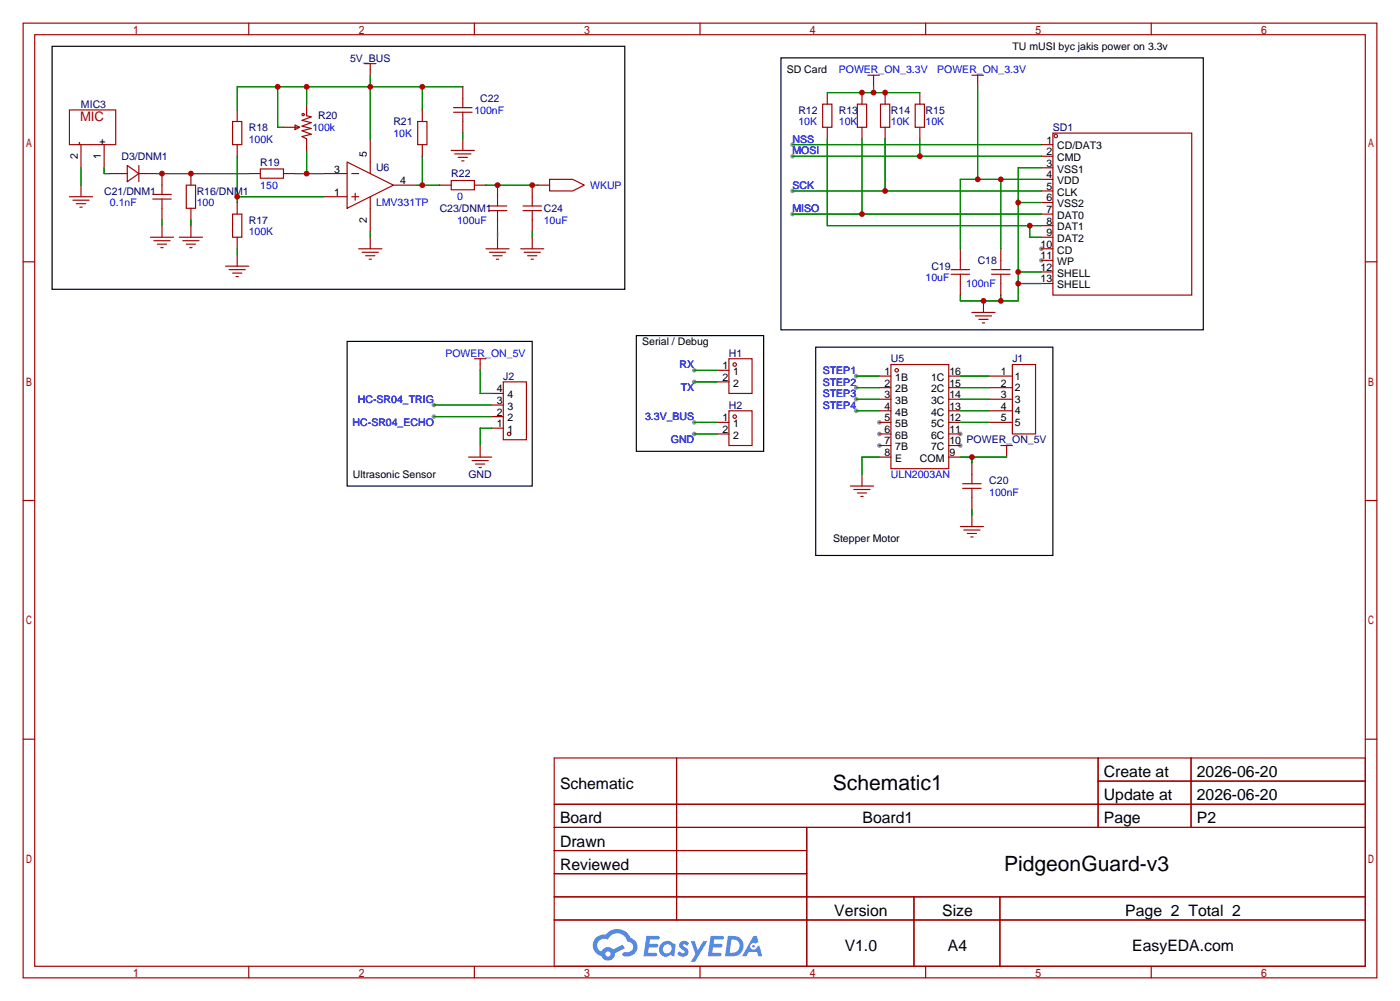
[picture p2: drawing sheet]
<svg xmlns="http://www.w3.org/2000/svg" width="307mm" height="220mm" viewBox="0 0 307 220" stroke-linecap="round" stroke-linejoin="round" font-family="sans-serif">
<g fill="#999">
<circle cx="193" cy="92.7" r=".51"/>
<circle cx="193" cy="95.2" r=".51"/>
<circle cx="193" cy="97.8" r=".51"/>
<circle cx="210.8" cy="97.8" r=".51"/>
<circle cx="210.8" cy="95.2" r=".51"/>
<circle cx="228.6" cy="54.6" r=".51"/>
<circle cx="228.6" cy="57.1" r=".51"/>
<circle cx="188" cy="82.5" r=".51"/>
<circle cx="188" cy="85.1" r=".51"/>
<circle cx="188" cy="87.6" r=".51"/>
<circle cx="188" cy="90.2" r=".51"/>
<circle cx="174" cy="47" r=".51"/>
<circle cx="174" cy="31.8" r=".51"/>
<circle cx="174" cy="34.3" r=".51"/>
<circle cx="174" cy="41.9" r=".51"/>
<circle cx="95.2" cy="91.4" r=".51"/>
<circle cx="95.2" cy="88.9" r=".51"/>
<circle cx="152.4" cy="81.3" r=".51"/>
<circle cx="152.4" cy="83.8" r=".51"/>
<circle cx="152.4" cy="92.7" r=".51"/>
<circle cx="152.4" cy="95.2" r=".51"/>
</g>
<g fill="none" stroke="#a10000" stroke-width=".25">
<path d="M5.1 5.1h297.2v209.5h-297.2zM7.6 7.6h292.1v204.5h-292.1zM54.6 5.1v2.5M104.1 5.1v2.5M153.7 5.1v2.5M203.2 5.1v2.5M252.7 5.1v2.5M5.1 57.5h2.5M299.7 57.5h2.6M5.1 109.9h2.5M299.7 109.9h2.6M5.1 162.2h2.5"/>
<path d="M121.7 166.4h178v45.7h-178zM121.7 176.5h178M148.5 166.4v35.5M241.1 166.4v15.2M241.1 171.4h58.6M261.5 166.4v15.2M299.7 162.2h2.6M121.7 181.6h178M121.7 186.7h55.4M121.7 196.8h178M121.7 191.8h55.4M177.1 181.6v30.5"/>
<path d="M200.6 196.8v15.3M219.5 196.8v15.3M54.6 212.1v2.5M104.1 212.1v2.5M121.7 201.9h178M153.7 212.1v2.5M203.2 212.1v2.5M252.7 212.1v2.5"/>
</g>
<g fill="#5487ff">
<path d="M149.4 206.8a1.3 1.3 0 0 1 1.8 .3l-.4 .6a.54 .54 0 0 0-.9-.3l.2 .3a1.28 1.28 0 0 1 .7 2 1.53 1.53 0 0 1-2.1-.3l.5-.6 .8 .4a.31 .31 0 0 0 .3-.2 .31 .31 0 0 0-.3-.4 1.12 1.12 0 0 1-.6-1.8z"/>
<path d="M151.7 206.6h.8l.7 2 1.2-2h.9l-2.7 4.5h-.9l1-1.6z"/>
<path d="M141.9 205.4h2.3a.46 .46 0 0 1 .5 .1 .46 .46 0 0 1 .1 .5l-.4 .2h-1.7l-.2 .9h1.7a.4 .4 0 0 1 .3 .5 .4 .4 0 0 1-.4 .3h-1.7l-.1 1.2h1.3a.46 .46 0 0 1 .5 .1 .46 .46 0 0 1 .1 .5l-.3 .2h-2.6z"/>
<path d="M156 205.4h2.3a.47 .47 0 0 1 .5 .1 .47 .47 0 0 1 .1 .5l-.4 .2h-1.7l-.1 .9h1.6a.4 .4 0 0 1 .3 .5 .4 .4 0 0 1-.4 .3h-1.7l-.1 1.2h1.3a.46 .46 0 0 1 .5 .1 .46 .46 0 0 1 .2 .5l-.4 .2h-2.6z"/>
<path d="M165.4 205.4h.7l.4 1.4-.6 .3a.75 .75 0 0 0-1.2 .3 .75 .75 0 0 0 .5 1.1 .75 .75 0 0 0 1-.7l.5-.3 .6 2.4h-.8l-.3-1h-1.8l-.6 1h-.9z"/>
<path d="M159.8 205.4l-.6 4.5h1.4a2.27 2.27 0 0 0 2.6-2.3 2.27 2.27 0 0 0-2.7-2.2zM160.6 206.2a1.5 1.5 0 0 1 1.8 1.5 1.5 1.5 0 0 1-2 1.4h-.2z"/>
<path d="M145.2 207.1a1.6 1.6 0 0 0-.3 2.2 1.6 1.6 0 0 0 2.3 .2l.8 .4 .3-2.5-.2-.2-.4-.1a1.58 1.58 0 0 0-2.5 0zM145.8 207.6a.98 .98 0 0 1 1.6 .4 .98 .98 0 0 1-1 1.3 .94 .94 0 0 1-.9-.7 .94 .94 0 0 1 .3-1z"/>
<path d="M130.9 205.8a2.37 2.37 0 0 0 1.1 4 1.54 1.54 0 0 0 1.8 1 1.54 1.54 0 0 0 1.2-1.6l2.2-1.1-.5-.7-2.1 1a1.57 1.57 0 0 0-2.6 .5 1.5 1.5 0 0 1-.7-2.1 1.5 1.5 0 0 1 2.2-.5 2.23 2.23 0 0 1 2.2-1.5 2.23 2.23 0 0 1 2 1.9 1.16 1.16 0 0 1 1.3 1.1 1.16 1.16 0 0 1-1.1 1.2h-.7a.47 .47 0 0 0-.6 .4 .47 .47 0 0 0 .5 .5 2.17 2.17 0 0 0 2.5-.9 2.17 2.17 0 0 0-.4-2.7l-.8-.4a3.2 3.2 0 0 0-5.4-.8l-1.1 .1zM132.9 209.4a.6 .6 0 0 1 1.2 0 .6 .6 0 0 1-1.2 0z"/>
<circle cx="165.4" cy="207.7" r=".28"/>
</g>
<g fill="none" stroke="#a10000" stroke-width=".25">
<path d="M80 14h2.5M81.3 14v2.5M101.6 19v4.6M190.5 16.5h2.5M191.8 16.5v2.5M213.4 16.5h2.5M214.6 16.5v2.5M15.2 24.1h10.2v7.6h-10.2zM17.8 31.8v5M22.9 31.8v5M24.1 38.1h3.8M27.9 36.3l2.6 1.8-2.6 1.8z"/>
<path d="M30.5 38.1h3.8M30.5 36.3v3.6M35.6 38.1v4.6M41.9 38.1v2.5M51.1 26.7h2v5.1h-2zM52.1 24.1v2.6M52.1 31.8v2.5M54.6 38.1h2.5M57.1 37.1h5.1v2h-5.1zM62.2 38.1h2.6M62.2 27.9h3.6M64.8 27.4l1 .5-1 .5z"/>
<path d="M67.3 22.9v2.5l1 .3-2 .7 2 .5-2 .8 2 .5-2 .5 2 .8-2 .5 1 .5v2.5M71.1 38.1h5.1M76.2 35.6l10.2 5-10.2 5.1zM77.2 38.1h1.5M81.3 30.5v7.6M91.7 26.7h2v5.1h-2zM92.7 24.1v2.6M92.7 31.8v2.5M99.1 39.6h5v2.1h-5zM99.1 33h5M99.6 23.6h4M99.6 24.6h4"/>
<path d="M99.8 33.8h3.6M100.6 34.5h2M101.3 35.3h.6M101.6 24.6v4.6M101.6 30.5v2.5M120.6 39.4h5.1l2.6 1.2-2.6 1.3h-5.1zM180.6 22.9h2v5h-2zM181.6 20.3v2.6M181.6 27.9v2.6M188.2 22.9h2v5h-2zM189.2 20.3v2.6M189.2 27.9v2.6"/>
<path d="M193.3 22.9h2v5h-2zM194.3 20.3v2.6M194.3 27.9v2.6M200.9 22.9h2v5h-2zM201.9 20.3v2.6M201.9 27.9v2.6M228.6 31.8h2.5M228.6 34.3h2.5M228.6 36.8h2.5M228.6 39.4h2.5M231.1 29.2h30.5v35.6h-30.5zM15.2 43.2h5.1"/>
<path d="M16 43.9h3.6M16.8 44.7h2M17.5 45.5h.5M17.8 40.6v2.6M33 52.1h5.1M33.5 42.7h4.1M33.5 43.7h4.1M33.8 52.8h3.5M34.5 53.6h2.1M35.3 54.4h.5M35.6 43.7v4.6M35.6 49.5v2.6"/>
<path d="M39.4 52.1h5M40.1 52.8h3.6M40.9 40.6h2v5.1h-2zM40.9 53.6h2M41.7 54.4h.5M41.9 45.7v2.6M41.9 49.5v2.6M49.5 58.4h5.1M50.3 59.2h3.5M51.1 47h2v5.1h-2zM51.1 59.9h2M52.1 44.4v2.6"/>
<path d="M52.1 52.1v2.5M52.1 55.9v2.5M71.1 43.2h5.1M77.2 43.2h1.5M78 42.4v1.5M78.7 54.6h5.1M79.5 55.4h3.6M80.3 56.1h2M81 56.9h.5M81.3 43.2v7.6M81.3 52.1v2.5M86.4 40.6h5"/>
<path d="M96.5 40.6h2.6M104.1 40.6h2.6M106.7 54.6h5.1M107.2 45.2h4.1M107.2 46.2h4.1M107.4 55.4h3.6M108.2 56.1h2M109 56.9h.5M109.2 40.6v4.6M109.2 46.2v4.6M109.2 52.1v2.5M114.3 54.6h5.1"/>
<path d="M114.8 45.2h4.1M114.8 46.2h4.1M115.1 55.4h3.5M115.8 56.1h2.1M116.6 56.9h.5M116.8 40.6v4.6M116.8 46.2v4.6M116.8 52.1v2.5M118.1 40.6h2.5M208.8 59.2h4.1M210.8 54.6v4.6M217.7 59.2h4"/>
<path d="M219.7 54.6v4.6M228.6 54.6h2.5M228.6 52.1h2.5M228.6 41.9h2.5M228.6 44.4h2.5M228.6 47h2.5M228.6 49.5h2.5M228.6 57.1h2.5M228.6 59.7h2.5M51.8 60.7h.5M104.1 78.7h2.6M105.4 78.7v2.6"/>
<path d="M160 78.7h5.1v7.7h-5.1zM208.8 60.2h4.1M210.8 60.2v4.6M213.4 68.6h5M214.1 69.3h3.6M214.9 70.1h2M215.6 70.9h.6M215.9 66v2.6M217.7 60.2h4M219.7 60.2v4.6M228.6 62.2h2.5M105.4 97.8v2.5"/>
<path d="M107.9 94h2.6M107.9 91.4h2.6M107.9 88.9h2.6M107.9 86.4h2.6M110.5 83.8h5.1v12.7h-5.1zM157.5 92.7h2.5M157.5 95.2h2.5M157.5 81.3h2.5M157.5 83.8h2.5M160 90.2h5.1v7.6h-5.1zM193 82.5h2.6M193 85.1h2.6"/>
<path d="M193 87.6h2.6M193 90.2h2.6M193 92.7h2.6M193 95.2h2.6M193 97.8h2.6M195.6 80h12.7v22.9h-12.7zM208.3 82.5h2.5M208.3 85.1h2.5M208.3 87.6h2.5M208.3 90.2h2.5M208.3 92.7h2.5M208.3 95.2h2.5"/>
<path d="M208.3 97.8h2.5M217.2 82.5h5M217.2 85.1h5M217.2 87.6h5M217.2 90.2h5M217.2 92.7h5M219.7 97.8h2.5M221 97.8v2.5M222.2 80h5.1v15.2h-5.1zM102.9 100.3h5M103.6 101.1h3.6M104.4 101.9h2"/>
<path d="M105.2 102.6h.5M186.7 106.7h5.1M187.5 107.4h3.5M188.2 108.2h2M189 109h.5M189.2 104.1v2.6M193 100.3h2.6M208.3 100.3h2.5M210.8 115.6h5.1M211.3 106.2h4.1M211.3 107.2h4.1M211.6 116.3h3.5"/>
<path d="M212.3 117.1h2.1M213.1 117.9h.5M213.4 101.6v4.6M213.4 107.2v4.6M213.4 113v2.6"/>
<circle cx="66.5" cy="25.1" r=".25"/>
<circle cx="231.8" cy="29.8" r=".38"/>
<circle cx="111.8" cy="95.2" r=".38"/>
<circle cx="161.3" cy="91.4" r=".38"/>
<circle cx="161.3" cy="80" r=".38"/>
<circle cx="196.8" cy="81.3" r=".38"/>
</g>
<g fill="none" stroke="#008700" stroke-width=".25">
<path d="M61 19v8.9h1.2M67.3 19v3.9M81.3 16.5v14M92.7 19v5.1M101.6 19h-49.5v5.1M191.8 19v1.3M214.6 19v20.4M17.8 36.8v3.8M22.9 36.8v1.3h1.2M34.3 38.1h20.3M52.1 34.3v10.1M64.8 38.1h6.3"/>
<path d="M67.3 33v5.1M92.7 34.3v6.3M101.6 29.2v1.3M174 31.8h54.6M174 34.3h54.6M181.6 20.3h20.3M181.6 30.5v19h47M189.2 30.5v16.5M194.3 30.5v11.4M201.9 30.5v3.8M219.7 39.4v15.2M228.6 36.8h-5.1v29.2h-12.7v-1.2"/>
<path d="M228.6 39.4h-17.8v15.2M35.6 48.3v1.2M41.9 48.3v1.2M52.1 43.2h19M52.1 54.6v1.3M81.3 50.8v1.3M91.4 40.6h5.1M106.7 40.6h11.4M109.2 50.8v1.3M116.8 50.8v1.3M174 47h54.6M174 41.9h54.6"/>
<path d="M223.5 59.7h5.1M223.5 44.4h5.1M226.1 49.5v2.6h2.5M219.7 64.8v1.2M223.5 62.2h5.1M95.2 91.4h12.7M95.2 88.9h12.7M105.4 81.3v5.1h2.5M107.9 94h-2.5v3.8M152.4 92.7h5.1M152.4 81.3h5.1M152.4 83.8h5.1"/>
<path d="M152.4 95.2h5.1M188 82.5h5M188 85.1h5M188 87.6h5M188 90.2h5M210.8 82.5h6.4M210.8 85.1h6.4M210.8 87.6h6.4M210.8 90.2h6.4M210.8 92.7h6.4M193 100.3h-3.8v3.8M210.8 100.3h10.2"/>
<path d="M213.4 100.3v1.3M213.4 111.8v1.2"/>
</g>
<path d="M11.4 10.2h125.8v53.3h-125.8zM171.4 12.7h92.8v59.7h-92.8zM76.2 74.9h40.6v31.8h-40.6zM139.7 73.7h27.9v25.4h-27.9zM179.1 76.2h52v45.7h-52z" fill="none" stroke="#000" stroke-width=".25"/>
<g fill="#c00">
<circle cx="92.7" cy="40.6" r=".63"/>
<circle cx="52.1" cy="43.2" r=".63"/>
<circle cx="67.3" cy="38.1" r=".63"/>
<circle cx="67.3" cy="19" r=".63"/>
<circle cx="81.3" cy="19" r=".63"/>
<circle cx="61" cy="19" r=".63"/>
<circle cx="92.7" cy="19" r=".63"/>
<circle cx="109.2" cy="40.6" r=".63"/>
<circle cx="116.8" cy="40.6" r=".63"/>
<circle cx="35.6" cy="38.1" r=".63"/>
<circle cx="41.9" cy="38.1" r=".63"/>
<circle cx="213.4" cy="100.3" r=".63"/>
<circle cx="189.2" cy="47" r=".63"/>
<circle cx="201.9" cy="34.3" r=".63"/>
<circle cx="194.3" cy="41.9" r=".63"/>
<circle cx="194.3" cy="20.3" r=".63"/>
<circle cx="191.8" cy="20.3" r=".63"/>
<circle cx="189.2" cy="20.3" r=".63"/>
<circle cx="223.5" cy="59.7" r=".63"/>
<circle cx="223.5" cy="44.4" r=".63"/>
<circle cx="223.5" cy="62.2" r=".63"/>
<circle cx="219.7" cy="66" r=".63"/>
<circle cx="215.9" cy="66" r=".63"/>
<circle cx="214.6" cy="39.4" r=".63"/>
<circle cx="219.7" cy="39.4" r=".63"/>
<circle cx="226.1" cy="49.5" r=".63"/>
</g>
<g font-size="4.6">
<text x="182.9" y="173.5">Schematic1</text>
<text x="220.4" y="191.3">PidgeonGuard-v3</text>
</g>
<g font-size="3.5">
<text x="122.9" y="173.1">Schematic</text>
<text x="242.3" y="170.6">Create at</text>
<text x="262.7" y="170.6">2026-06-20</text>
<text x="242.3" y="175.7">Update at</text>
<text x="262.7" y="175.7">2026-06-20</text>
<text x="122.9" y="180.7">Board</text>
<text x="122.9" y="185.8">Drawn</text>
<text x="189.3" y="180.7">Board1</text>
<text x="242.3" y="180.7">Page</text>
<text x="262.7" y="180.7">P2</text>
<text x="122.9" y="190.9">Reviewed</text>
<text x="183.1" y="201.1">Version</text>
<text x="206.8" y="201.1">Size</text>
<text x="247" y="201.1">Page 2 Total 2</text>
<text x="185.4" y="208.7">V1.0</text>
<text x="208.1" y="208.7">A4</text>
<text x="248.6" y="208.7">EasyEDA.com</text>
</g>
<text font-size="2.9" fill="#a00000" x="17.6" y="26.5">MIC</text>
<g font-size="2.3">
<text x="222.2" y="11">TU mUSI byc jakis power on 3.3v</text>
<text x="172.7" y="16">SD Card</text>
<text x="17.1" y="34.8" transform="rotate(-90 17.1 34.8)">2</text>
<text x="18.1" y="31.7" transform="rotate(-90 18.1 31.7)">-</text>
<text x="22.1" y="34.8" transform="rotate(-90 22.1 34.8)">1</text>
<text x="23.2" y="31.7" transform="rotate(-90 23.2 31.7)">+</text>
<text x="80.6" y="34.5" transform="rotate(-90 80.6 34.5)">5</text>
<text x="229.7" y="31.5">1</text>
<text x="229.7" y="34.1">2</text>
<text x="232.1" y="32.8">CD/DAT3</text>
<text x="232.1" y="35.3">CMD</text>
<text x="73.4" y="37.9">3</text>
<text x="87.9" y="40.4">4</text>
<text x="229.7" y="36.6">3</text>
<text x="229.7" y="39.1">4</text>
<text x="229.7" y="41.7">5</text>
<text x="232.1" y="37.9">VSS1</text>
<text x="232.1" y="40.4">VDD</text>
<text x="73.4" y="43">1</text>
<text x="229.7" y="44.2">6</text>
<text x="229.7" y="46.8">7</text>
<text x="232.1" y="43">CLK</text>
<text x="232.1" y="45.5">VSS2</text>
<text x="80.6" y="49" transform="rotate(-90 80.6 49)">2</text>
<text x="229.7" y="49.3">8</text>
<text x="229.7" y="51.8">9</text>
<text x="232.1" y="48">DAT0</text>
<text x="232.1" y="50.6">DAT1</text>
<text x="232.1" y="53.1">DAT2</text>
<text x="228.4" y="54.4">10</text>
<text x="228.4" y="56.9">11</text>
<text x="228.4" y="59.5">12</text>
<text x="232.1" y="55.7">CD</text>
<text x="232.1" y="58.2">WP</text>
<text x="228.4" y="62">13</text>
<text x="232.1" y="60.7">SHELL</text>
<text x="232.1" y="63.3">SHELL</text>
<text x="141" y="75.7">Serial / Debug</text>
<text x="158.6" y="81.1">1</text>
<text x="158.6" y="83.6">2</text>
<text x="161" y="82.3">1</text>
<text x="194.2" y="82.3">1</text>
<text x="196.5" y="83.6">1B</text>
<text x="204.4" y="83.6">1C</text>
<text x="208.4" y="82.3">16</text>
<text x="219.7" y="82.3">1</text>
<text x="222.8" y="83.3">1</text>
<text x="109.1" y="88.7">3</text>
<text x="109.1" y="86.1">4</text>
<text x="111.4" y="89.9">3</text>
<text x="111.4" y="87.4">4</text>
<text x="161" y="84.9">2</text>
<text x="194.2" y="84.9">2</text>
<text x="194.2" y="87.4">3</text>
<text x="194.2" y="89.9">4</text>
<text x="196.5" y="86.1">2B</text>
<text x="196.5" y="88.7">3B</text>
<text x="204.4" y="88.7">3C</text>
<text x="204.4" y="86.1">2C</text>
<text x="208.4" y="89.9">13</text>
<text x="208.4" y="87.4">14</text>
<text x="208.4" y="84.9">15</text>
<text x="219.7" y="84.9">2</text>
<text x="219.7" y="87.4">3</text>
<text x="219.7" y="89.9">4</text>
<text x="222.8" y="85.9">2</text>
<text x="222.8" y="88.4">3</text>
<text x="109.1" y="93.8">1</text>
<text x="109.1" y="91.2">2</text>
<text x="111.4" y="95">1</text>
<text x="111.4" y="92.5">2</text>
<text x="158.6" y="92.5">1</text>
<text x="158.6" y="95">2</text>
<text x="161" y="93.8">1</text>
<text x="194.2" y="92.5">5</text>
<text x="194.2" y="95">6</text>
<text x="196.5" y="91.2">4B</text>
<text x="196.5" y="93.8">5B</text>
<text x="204.4" y="93.8">5C</text>
<text x="204.4" y="91.2">4C</text>
<text x="208.4" y="95">11</text>
<text x="208.4" y="92.5">12</text>
<text x="219.7" y="92.5">5</text>
<text x="222.8" y="91">4</text>
<text x="222.8" y="93.5">5</text>
<text x="161" y="96.3">2</text>
<text x="194.2" y="97.6">7</text>
<text x="194.2" y="100.1">8</text>
<text x="196.5" y="96.3">6B</text>
<text x="196.5" y="98.8">7B</text>
<text x="196.5" y="101.4">E</text>
<text x="202" y="101.4">COM</text>
<text x="204.4" y="98.8">7C</text>
<text x="204.4" y="96.3">6C</text>
<text x="208.4" y="100.1">9</text>
<text x="208.4" y="97.6">10 POWER_ON_5V</text>
<text x="77.5" y="104.9">Ultrasonic Sensor</text>
<text x="182.9" y="118.9">Stepper Motor</text>
</g>
<g font-size="2.3" fill="#000080">
<text x="76.9" y="13.5">5V_BUS</text>
<text x="17.8" y="23.7">MIC3</text>
<text x="105.4" y="22.4">C22</text>
<text x="54.6" y="28.7">R18</text>
<text x="69.8" y="26.2">R20</text>
<text x="86.4" y="27.5">R21</text>
<text x="175.3" y="24.9">R12</text>
<text x="184.1" y="24.9">R13</text>
<text x="195.6" y="24.9">R14</text>
<text x="203.2" y="24.9">R15</text>
<text x="231.1" y="28.7">SD1</text>
<text x="26.7" y="35.1">D3/DNM1</text>
<text x="57.1" y="36.4">R19</text>
<text x="82.5" y="37.6">U6</text>
<text x="99.1" y="38.9">R22</text>
<text x="22.9" y="42.7">C21/DNM1</text>
<text x="43.2" y="42.7">R16/DNM1</text>
<text x="96.5" y="46.5">C23/DNM1</text>
<text x="119.4" y="46.5">C24</text>
<text x="54.6" y="49.1">R17</text>
<text x="204.5" y="59.2">C19</text>
<text x="214.6" y="58">C18</text>
<text x="110.5" y="83.4">J2</text>
<text x="160" y="78.3">H1</text>
<text x="195.6" y="79.5">U5</text>
<text x="222.2" y="79.5">J1</text>
<text x="160" y="89.7">H2</text>
<text x="102.8" y="104.9">GND</text>
<text x="217.2" y="106.2">C20</text>
</g>
<g font-size="2.3" fill="#00f">
<text x="184.1" y="16">POWER_ON_3.3V</text>
<text x="205.7" y="16">POWER_ON_3.3V</text>
<text x="68.6" y="28.7">100k</text>
<text x="104.1" y="24.9">100nF</text>
<text x="175.3" y="27.5">10K</text>
<text x="184.1" y="27.5">10K</text>
<text x="195.6" y="27.5">10K</text>
<text x="203.2" y="27.5">10K</text>
<text x="54.6" y="31.3">100K</text>
<text x="86.4" y="30">10K</text>
<text x="174" y="31.3">NSS</text>
<text x="174" y="33.8">MOSI</text>
<text x="57.1" y="41.4">150</text>
<text x="129.5" y="41.4">WKUP</text>
<text x="174" y="41.4">SCK</text>
<text x="24.1" y="45.3">0.1nF</text>
<text x="43.2" y="45.3">100</text>
<text x="82.5" y="45.3">LMV331TP</text>
<text x="100.3" y="44">0</text>
<text x="174" y="46.5">MISO</text>
<text x="54.6" y="51.6">100K</text>
<text x="100.3" y="49.1">100uF</text>
<text x="119.4" y="49.1">10uF</text>
<text x="203.2" y="61.8">10uF</text>
<text x="212.1" y="63">100nF</text>
<text x="97.8" y="78.3">POWER_ON_5V</text>
<text x="149.2" y="80.8">RX</text>
<text x="180.6" y="82.1">STEP1</text>
<text x="78.6" y="88.4">HC-SR04_TRIG</text>
<text x="149.4" y="85.9">TX</text>
<text x="180.6" y="84.6">STEP2</text>
<text x="180.6" y="87.2">STEP3</text>
<text x="180.6" y="89.7">STEP4</text>
<text x="77.4" y="93.5">HC-SR04_ECHO</text>
<text x="141.6" y="92.2">3.3V_BUS</text>
<text x="147.3" y="97.3">GND</text>
<text x="195.6" y="104.9">ULN2003AN</text>
<text x="217.2" y="108.8">100nF</text>
</g>
</svg>
